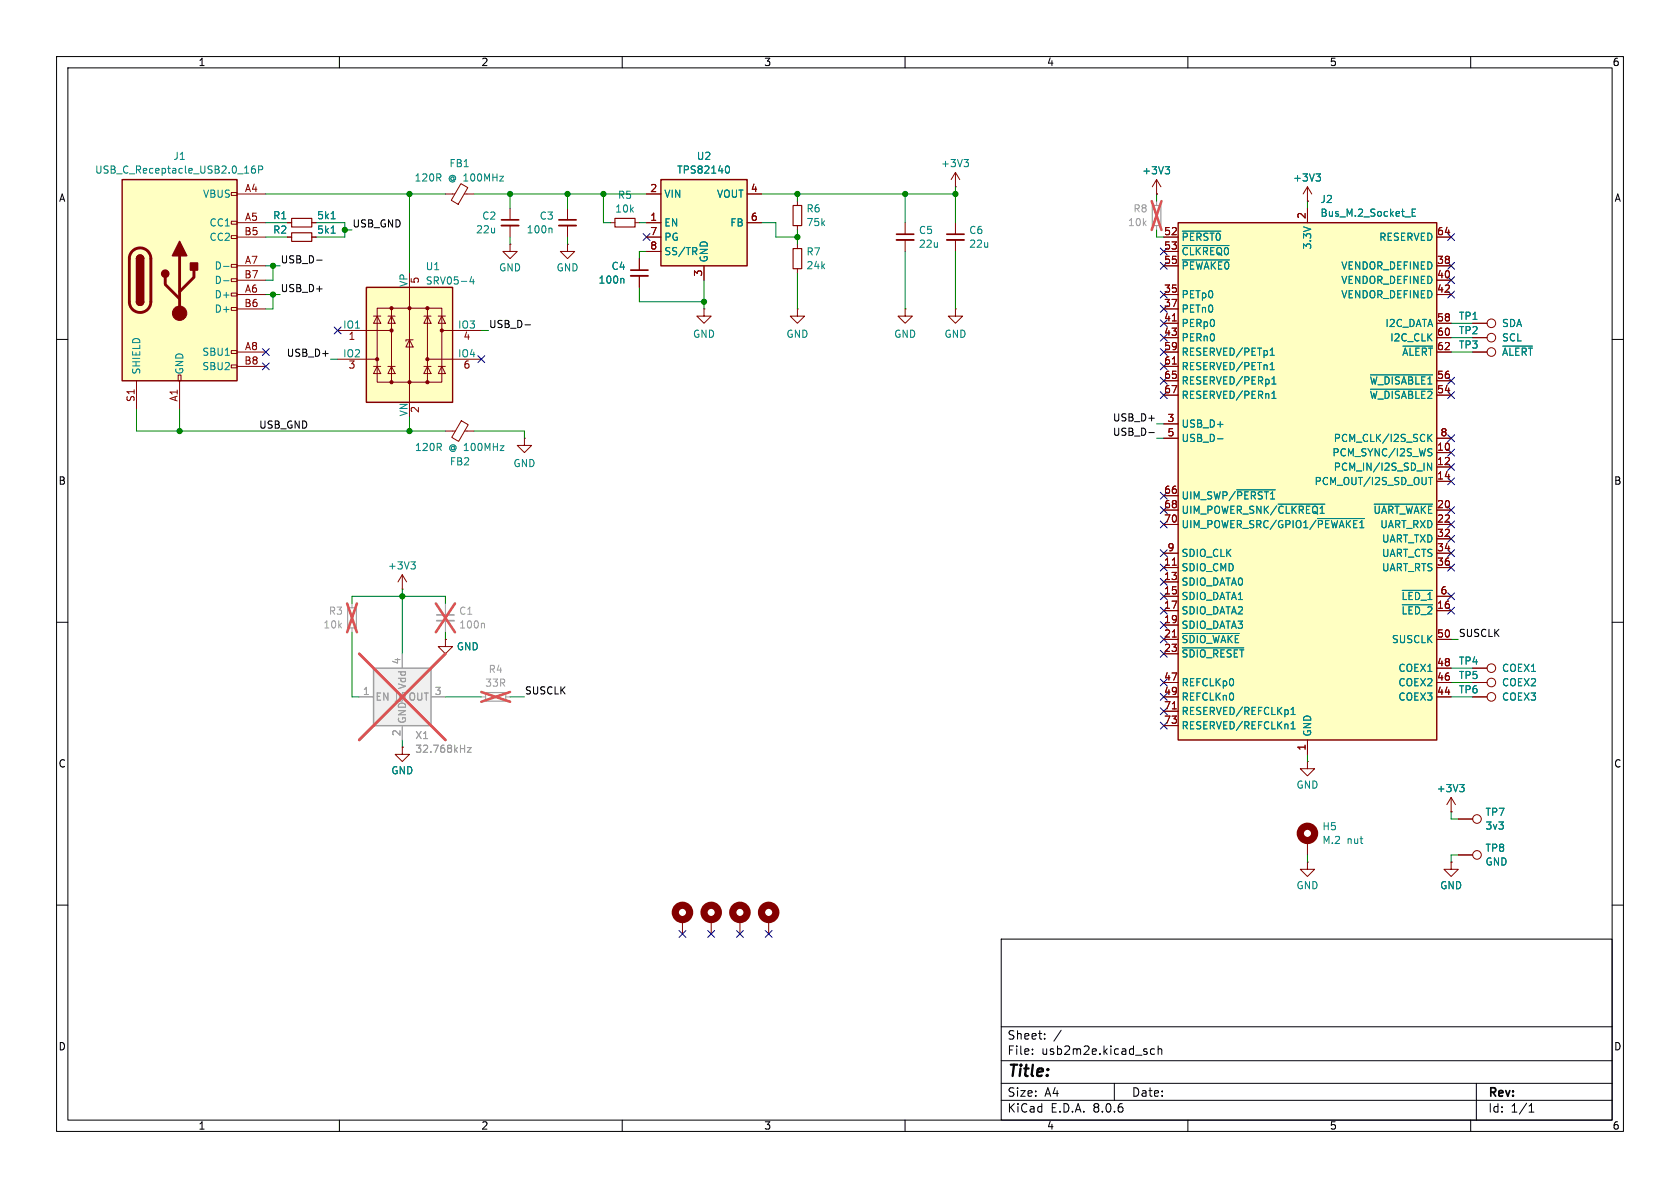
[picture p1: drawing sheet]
<svg xmlns="http://www.w3.org/2000/svg" width="297mm" height="210mm" viewBox="0 0 297 210" stroke-linecap="round" stroke-linejoin="round" font-family="sans-serif">
<g fill="none" stroke="#000" stroke-width=".18">
<path d="M10 10h277v190h-277zM12 12h273v186h-273zM60 10v2M110 10v2M160 10v2M210 10v2M260 10v2M10 60h2M285 60h2M10 110h2M285 110h2M10 160h2"/>
<path d="M285 160h2M177 166h108v32h-108zM60 198v2M110 198v2M160 198v2M177 194.5h108M177 191.5h108M177 187.5h108M177 181.5h108M182.5 186.3v.1M182.5 185.5v.1M184.7 183.6v.1"/>
<path d="M184.7 182.8v.1M187.6 182.1l-1.3 2M197 191.5v3M204.1 185.5l-.4-.1-.3 .3v.4l.1 .2h.6M204.7 185.5l.3-.1 .3 .1 .1 .9M204.7 184.9v1.5M210 198v2M260 198v2M261 191.5v6.5M270.3 196.6h.9M270.3 195.5l.4-.4v1.5"/>
</g>
<path d="M116.8 31.8h15.3v15.2h-15.3z" fill="#ffffc2"/>
<path d="M116.8 31.8h15.3v15.2h-15.3z" fill="none" stroke="#840000" stroke-width=".25"/>
<g fill="none" stroke="#840000" stroke-width=".18">
<path d="M100.3 36.8v2.1M100.3 39.9v2M107.9 39.4h.8M112.3 39.4h.7M114.3 39.4h2.5M114.3 34.3h2.5M132.1 39.4h2.5M132.1 34.3h2.5M168.9 33h.1M168.9 30.5l-.8 1.3M168.9 30.5v2.5M168.9 30.5l.8 1.3"/>
<path d="M90.2 43.2v1.3h1.2l-1.2 1.2-1.3-1.2h1.3M90.2 43.2h.1M100.3 43.2v1.3h1.3l-1.3 1.2-1.2-1.2h1.2M100.3 43.2h.1M114.3 41.9h2.5M114.3 44.5h2.5M124.5 54.6v1.3h1.2l-1.2 1.3-1.3-1.3h1.3M124.5 54.6h.1M124.5 47v2.5M160 54.6v1.3h1.3l-1.3 1.3-1.3-1.3h1.3M160 54.6h.1M260.3 57.2h2.6"/>
<path d="M92.7 77.5v1.2h1.3l-1.3 1.3-1.3-1.3h1.3M92.7 77.5h.1M71.1 104.1h.1M71.1 101.6l-.7 1.3M71.1 101.6v2.5M71.1 101.6l.8 1.3M78.7 113v1.3h1.3l-1.3 1.3-1.2-1.3h1.2M78.7 113h.1M256.5 152.4v1.3h1.3l-1.3 1.2-1.2-1.2h1.2M256.5 152.4h.1M256.5 143.5h.1M256.5 141l-.7 1.2"/>
<path d="M256.5 141v2.5M256.5 141l.8 1.2M257.8 144.8h2.5M257.8 151.1h2.5"/>
<circle cx="263.7" cy="57.1" r=".76"/>
<circle cx="261.1" cy="151.1" r=".76"/>
<circle cx="261.1" cy="144.8" r=".76"/>
</g>
<path d="M128.4 29.4l.1-.1a.68 .68 0 0 1 .5 .7 .68 .68 0 0 1-.5 .6l-.1-.1M170.4 28.2h.8l-.4 .5M171 28.7l.2 .2v.3l-.2 .3M97.4 40.3l.2 .2v.7M122.8 44.4l.4 .6M123.1 43.8l.1 .2-.1 .4M72.6 99.3h.8l-.4 .5M73.2 99.8l.2 .2v.3l-.2 .3M258.1 138.7h.7l-.4 .5M258.6 139.2l.2 .2v.3l-.2 .3" fill="none" stroke="#008484" stroke-width=".18"/>
<path d="M85.9 122.4h3.5v1.6h-3.5z" fill="none" stroke="#a1a1a1" stroke-width=".2"/>
<path d="M85.1 123.2h.8M89.4 123.2h.8" fill="none" stroke="#a1a1a1" stroke-width=".18"/>
<path d="M85.1 122.3l5.1 1.8M90.2 122.3l-5.1 1.8" fill="none" stroke="#e65255" stroke-width=".46"/>
<path d="M98.8 39.9h3.1" fill="none" stroke="#840000" stroke-width=".33"/>
<path d="M98.8 38.9h3.1" fill="none" stroke="#840000" stroke-width=".3"/>
<path d="M108.7 38.6h3.6v1.5h-3.6z" fill="none" stroke="#840000" stroke-width=".2"/>
<path d="M21.6 31.8h20.3v35.5h-20.3z" fill="#ffffc2"/>
<g fill="none" stroke="#840000" stroke-width=".18">
<path d="M40.9 39.1h1v.5h-1zM40.9 34h1v.5h-1zM41.9 34.3h5.1M41.9 39.4h5.1M40.9 54.4h1v.5h-1zM40.9 51.8h1v.5h-1zM40.9 49.3h1v.5h-1zM40.9 46.7h1v.5h-1zM40.9 41.7h1v.5h-1zM41.9 52.1h5.1M41.9 47h5.1M41.9 41.9h5.1"/>
<path d="M41.9 54.6h5.1M41.9 49.5h5.1M24.1 67.3v5.1M31.5 66.3h.5v1h-.5zM31.7 67.3v5.1M40.9 64.5h1v.5h-1zM40.9 62h1v.5h-1zM41.9 62.2h5.1M41.9 64.8h5.1M78.7 76.2h1.8M81.6 74.4l1.2 .7-1.7 2.9-1.2-.7zM82.2 76.2h1.6"/>
</g>
<path d="M21.6 31.8h20.3v35.5h-20.3zM24.1 53.3a.64 .64 0 0 0 .7 .7 .64 .64 0 0 0 .6-.7M24.1 45.7a.64 .64 0 0 1 .7-.6 .64 .64 0 0 1 .6 .6" fill="none" stroke="#840000" stroke-width=".25"/>
<path d="M23.4 44.4a1.9 1.9 0 0 1 2.1-.4 1.9 1.9 0 0 1 1.2 1.7v7.6a1.91 1.91 0 0 1-1.9 1.9 1.91 1.91 0 0 1-1.9-1.9v-7.7l.1-.7zM29.2 49v1.3l2.5 2.5M31.7 45.2v10.2M34.3 47.8v1.2l-2.6 2.6" fill="none" stroke="#840000" stroke-width=".51"/>
<g fill="#840000" stroke="#840000" stroke-width=".25">
<path d="M24.1 53.3h1.3a.64 .64 0 0 1-.6 .7 .64 .64 0 0 1-.7-.7z"/>
<path d="M24.1 45.7h1.3v7.6h-1.3z"/>
<path d="M24.3 45.3a.64 .64 0 0 1 .7-.2 .64 .64 0 0 1 .4 .6h-1.3z"/>
<path d="M31.7 42.7l1.3 2.5h-2.5z"/>
<path d="M33.7 46.5h1.2v1.3h-1.2z"/>
<circle cx="29.2" cy="48.4" r=".63"/>
</g>
<circle cx="31.7" cy="55.4" r="1.27" fill="#840000" stroke="#840000" stroke-width=".18"/>
<path d="M45.1 29.3l-.4 .1a.86 .86 0 0 0 0 1.2l.4-.1 .1-.4-.3-.3h-.2l-.3 .3M45.7 30l.6-.1 .1-.1v-.3l-.7-.2v1.3M39.5 47.1h1M39.5 49.6h1" fill="none" stroke="#008484" stroke-width=".18"/>
<path d="M64.8 50.8h15.2v20.3h-15.2z" fill="#ffffc2"/>
<g fill="none" stroke="#840000" stroke-width=".18">
<path d="M59.7 58.4h9.5M66 55.9h1.3M66.7 54.5h11.4v13.1h-11.4zM66.7 55.9l.6 1.3h-1.3zM68.6 55.9h1.2M69.2 55.9l.6 1.3h-1.2zM69.2 54.5v13.1M72.4 50.8v20.3M74.9 55.9h1.3M75.6 55.9l.6 1.3h-1.3zM75.6 54.5v13.1M77.5 55.9h1.2"/>
<path d="M78.1 55.9l.6 1.3h-1.2zM78.1 58.4h7M59.7 63.5h7M66 64.8h1.3M66.7 64.8l.6 1.2h-1.3zM68.6 64.8h1.2M69.2 64.8l.6 1.2h-1.2zM72.4 60.1l.6 1.2h-1.2zM73 60.1h-1.2v.2M74.9 64.8h1.3M75.6 64.8l.6 1.2h-1.3zM75.6 63.5h9.5"/>
<path d="M77.5 64.8h1.2M78.1 64.8l.6 1.2h-1.2zM71.1 132.1v1.3h1.3l-1.3 1.2-1.3-1.2h1.3M71.1 132.1h.1"/>
</g>
<path d="M64.8 50.8h15.2v20.3h-15.2z" fill="none" stroke="#840000" stroke-width=".25"/>
<g fill="#840000" stroke="#840000" stroke-width=".18">
<circle cx="66.7" cy="63.5" r=".28"/>
<circle cx="69.2" cy="67.6" r=".28"/>
<circle cx="69.2" cy="58.4" r=".28"/>
<circle cx="69.2" cy="54.5" r=".28"/>
<circle cx="72.4" cy="67.6" r=".28"/>
<circle cx="72.4" cy="54.5" r=".28"/>
<circle cx="75.6" cy="67.6" r=".28"/>
<circle cx="75.6" cy="63.5" r=".28"/>
<circle cx="75.6" cy="54.5" r=".28"/>
<circle cx="78.1" cy="58.4" r=".28"/>
</g>
<path d="M83.4 48.9l-.3 .9h.8M83.7 49.4v.8" fill="none" stroke="#008484" stroke-width=".18"/>
<path d="M66 118.1h10.2v10.2h-10.2z" fill="#f0f0f0"/>
<path d="M66 118.1h10.2v10.2h-10.2z" fill="none" stroke="#a1a1a1" stroke-width=".25"/>
<g fill="none" stroke="#a1a1a1" stroke-width=".18">
<path d="M204.5 35.6v.7M204.5 39.9v.7M62.2 106.7v.7M62.2 111v.8M71.1 115.6v2.5M78.7 106.7v2M78.7 109.7v2.1M85.5 110.2l.2 .2v.6M63.5 123.2h2.5M69.8 124h.3v-1.6h.5v1.6h.5v-1.6h.5v1.6h.3M71.1 128.3v2.5M76.2 123.2h2.5"/>
<path d="M82.6 132.1h.7l-.7 .9h.7"/>
</g>
<path d="M203.6 35.6l1.7 5M205.3 35.6l-1.7 5M61.4 106.7l1.7 5.1M63.1 106.7l-1.7 5.1M63.5 115.6l15.2 15.2M77.1 106.7l3.3 5.1M78.7 115.6l-15.2 15.2M80.4 106.7l-3.3 5.1" fill="none" stroke="#e65255" stroke-width=".46"/>
<path d="M51.6 38.6h3.5v1.5h-3.5zM51.6 41.1h3.5v1.6h-3.5z" fill="none" stroke="#840000" stroke-width=".2"/>
<g fill="none" stroke="#840000" stroke-width=".18">
<path d="M50.8 39.4h.8M55.1 39.4h.8M78.7 34.3h1.7M81.5 32.5l1.2 .7-1.7 2.9-1.2-.7zM82.1 34.3h1.7M90.2 36.8v2.1M90.2 39.9v2M160 39.4v2M168.9 39.4v2M204.5 34.3h.1M204.5 31.8l-.8 1.2M204.5 31.8v2.5"/>
<path d="M204.5 31.8l.7 1.2M231.1 35.6h.1M231.1 33l-.7 1.3M231.1 33v2.6M231.1 33l.8 1.3M50.8 41.9h.8M55.1 41.9h.8M113 45.7v2.1M113 48.8v2M160 42.4v2.1M168.9 42.4v2.1M260.3 59.7h2.6"/>
<path d="M260.3 62.2h2.6M260.3 118.1h2.6M260.3 120.7h2.6M260.3 123.2h2.6"/>
<circle cx="263.7" cy="59.7" r=".76"/>
<circle cx="263.7" cy="62.2" r=".76"/>
<circle cx="263.7" cy="118.1" r=".76"/>
<circle cx="263.7" cy="120.6" r=".76"/>
<circle cx="263.7" cy="123.2" r=".76"/>
</g>
<path d="M58.5 38.7h.8M206 29.5h.8l-.5 .5M206.5 30l.3 .2v.3l-.3 .2M232.7 30.7h.7l-.4 .5M233.2 31.2l.2 .3v.3l-.2 .2M58.5 41.2h.8M110.1 49.2l.2 .2v.7M265.7 61.2h5.2" fill="none" stroke="#008484" stroke-width=".18"/>
<path d="M88.6 39.9h3.1M111.5 48.8h3.1M158.5 42.4h3M167.4 42.4h3" fill="none" stroke="#840000" stroke-width=".33"/>
<path d="M88.6 38.9h3.1M111.5 47.8h3.1M158.5 41.4h3M167.4 41.4h3" fill="none" stroke="#840000" stroke-width=".3"/>
<path d="M203.7 36.3h1.5v3.6h-1.5zM61.5 107.4h1.5v3.6h-1.5z" fill="none" stroke="#a1a1a1" stroke-width=".2"/>
<path d="M77.2 109.7h3.1" fill="none" stroke="#a1a1a1" stroke-width=".33"/>
<path d="M77.2 108.7h3.1" fill="none" stroke="#a1a1a1" stroke-width=".3"/>
<path d="M208.3 39.4h45.7v91.4h-45.7z" fill="#ffffc2"/>
<path d="M208.3 39.4h45.7v91.4h-45.7z" fill="none" stroke="#840000" stroke-width=".25"/>
<g fill="none" stroke="#840000" stroke-width=".18">
<path d="M50.8 39.4h.8M55.1 39.4h.8M114.3 39.4h2.5M114.3 34.3h2.5M132.1 39.4h2.5M132.1 34.3h2.5M141 35.6v.7M141 39.9v.7M204.5 34.3h.1M231.1 35.6h.1M231.1 36.8v2.6M50.8 41.9h.8"/>
<path d="M55.1 41.9h.8M113 45.7v2.1M113 48.8v2M114.3 41.9h2.5M114.3 44.5h2.5M124.5 47v2.5M141 54.6v1.3h1.2l-1.2 1.3-1.3-1.3h1.3M141 54.6h.1M141 43.2v.7M141 47.5v.8M168.9 54.6v1.3h1.3l-1.3 1.3-1.3-1.3h1.3M168.9 54.6h.1"/>
<path d="M205.7 52.1h2.6M205.7 54.6h2.6M205.7 47h2.6M205.7 57.2h2.6M205.7 59.7h2.6M205.7 41.9h2.6M205.7 44.5h2.6M207.3 56.7h.7M254 52.1h2.5M254 47h2.5M254 49.5h2.5M254 57.2h2.5"/>
<path d="M254 59.7h2.5M254 41.9h2.5M260.3 57.2h2.6M260.3 59.7h2.6M205.7 74.9h2.6M205.7 77.5h2.6M205.7 69.9h2.6M205.7 67.3h2.6M205.7 62.2h2.6M205.7 64.8h2.6M207.3 64.4h.7M254 77.5h2.5"/>
<path d="M254 69.9h2.5M254 67.3h2.5M254 62.2h2.5M260.3 62.2h2.6M205.7 90.2h2.6M205.7 92.7h2.6M205.7 97.8h2.6M205.7 87.6h2.6M207.3 99.9h.7M254 80h2.5M254 82.6h2.5M254 85.1h2.5"/>
<path d="M254 90.2h2.5M254 92.7h2.5M254 95.3h2.5M254 97.8h2.5M78.7 113h.1M205.7 100.3h2.6M205.7 102.9h2.6M205.7 105.4h2.6M205.7 108h2.6M205.7 110.5h2.6M205.7 113h2.6M205.7 115.6h2.6"/>
<path d="M207.3 112.6h.7M254 100.3h2.5M254 105.4h2.5M254 108h2.5M254 113h2.5M254 118.1h2.5M260.3 118.1h2.6M71.1 132.1h.1M205.7 123.2h2.6M205.7 120.7h2.6M205.7 125.7h2.6M205.7 128.3h2.6"/>
<path d="M207.3 125.3h.7M231.1 134.6v1.3h1.3l-1.3 1.3-1.2-1.3h1.2M231.1 134.6h.1M231.1 130.8v2.6M254 123.2h2.5M254 120.7h2.5M260.3 123.2h2.6M260.3 120.7h2.6M231.1 152.4v1.3h1.3l-1.3 1.2-1.2-1.2h1.2M231.1 152.4h.1M231.1 148.6v2.5M256.5 143.5h.1"/>
<path d="M256.5 152.4h.1M257.8 151.1h2.5M257.8 144.8h2.5M120.6 162.6v2.5M125.7 162.6v2.5M130.8 162.6v2.5M135.9 162.6v2.5"/>
</g>
<g fill="none" stroke="#008484" stroke-width=".18">
<path d="M58.5 38.7h.8M128.4 29.4l.1-.1a.68 .68 0 0 1 .5 .7 .68 .68 0 0 1-.5 .6l-.1-.1M206 29.5h.8l-.5 .5M206.5 30l.3 .2v.3l-.3 .2M232.7 30.7h.7l-.4 .5M233.2 31.2l.2 .3v.3l-.2 .2M248.4 38.4h1M249.7 37.6h.4M250.3 37h-.6v1.2h.6M58.5 41.2h.8M110.1 49.2l.2 .2v.7M122.8 44.4l.4 .6"/>
<path d="M123.1 43.8l.1 .2-.1 .4M209 40.9h6.8M209 43.4h8.3M209 45.9h8.3M215.2 77.6h1M224.6 62.8h.7M224.6 65.3h.7M224.7 61.8l.2-.3v1.3M224.7 64.4l.2-.3v1.2M224.9 67.9h.7M224.9 67l.3-.4v1.3M224.9 69.5l.3-.3v1.2"/>
<path d="M224.9 70.4h.7M242.3 68.8h11M242.3 66.3h11M248 61.2h5.3M252.4 76.8v1.2M252.6 77.3l.5 .7M252.7 79.9l.3 .1 .1 .3-.2 .3h-.3M252.7 79.3l.4 .1M253.1 76.8l-.7 .7M265.7 61.2h5.2M218.6 86.6h6.9M225.9 89.1h8.3"/>
<path d="M232.9 91.7h8.3M242.9 89.1h10.4M252.5 84.4h.8M252.9 84.4v1.3M253.1 81.9v1.2l-.7-1.2v1.2M209 112h10.1M209 114.5h10.9M247.9 106.9h5.4M247.9 104.4h5.4M228.2 126.3h.8M228.2 125.4l.4-.4v1.3M228.2 127.9l.4-.3v1.2"/>
<path d="M228.2 128.8h.8M258.1 138.7h.7l-.4 .5M258.6 139.2l.2 .2v.3l-.2 .3"/>
</g>
<g fill="none" stroke="#840000" stroke-width="1.3">
<circle cx="231.1" cy="147.3" r="1.27"/>
<circle cx="120.6" cy="161.3" r="1.27"/>
<circle cx="125.7" cy="161.3" r="1.27"/>
<circle cx="130.8" cy="161.3" r="1.27"/>
<circle cx="135.9" cy="161.3" r="1.27"/>
</g>
<path d="M140.2 36.3h1.5v3.6h-1.5zM140.2 43.9h1.5v3.6h-1.5z" fill="none" stroke="#840000" stroke-width=".2"/>
<path d="M56 46h.9M92.8 57.4h1M203.1 76.5h1" fill="none" stroke="#000" stroke-width=".18"/>
<g fill="none" stroke="#008400" stroke-width=".18">
<path d="M47 34.3h31.7M47 39.4h3.8M55.9 39.4h5.1v2.5h-5.1M72.4 34.3v14M83.8 34.3h30.5M90.2 34.3v2.5M100.3 34.3v2.5M106.7 34.3v5.1h1.2M113 39.4h1.3M134.6 34.3h34.3M134.6 39.4h2.6v2.5h3.8M141 34.3v1.3"/>
<path d="M160 34.3v5.1M168.9 33v6.4M204.5 34.3v1.3M231.1 35.6v1.2M47 41.9h3.8M47 47h2.5M47 52.1h2.5M48.3 52.1v2.5h-1.3M48.3 47v2.5h-1.3M61 40.6h1.2M85.1 58.4h1.3M90.2 41.9v1.3"/>
<path d="M100.3 41.9v1.3M113 50.8v2.5h11.5M114.3 44.5h-1.3v1.2M124.5 49.5v5.1M141 40.6v2.6M141 48.3v6.3M160 44.5v10.1M168.9 44.5v10.1M204.5 40.6v1.3h1.2M256.5 59.7h3.8M256.5 57.2h3.8M24.1 72.4v3.8h54.6"/>
<path d="M31.7 72.4v3.8M58.4 63.5h1.3M72.4 73.7v2.5M83.8 76.2h8.9v1.3M204.5 74.9h1.2M204.5 77.5h1.2M256.5 62.2h3.8M62.2 111.8v11.4h1.3M62.2 106.7v-1.3h16.5v1.3M71.1 104.1v11.5M78.7 111.8v1.2M256.5 113h1.3"/>
<path d="M256.5 118.1h3.8M71.1 130.8v1.3M78.7 123.2h6.4M90.2 123.2h2.5M231.1 133.4v1.2M256.5 123.2h3.8M256.5 120.7h3.8M231.1 151.1v1.3M256.5 143.5v1.3h1.3M257.8 151.1h-1.3v1.3"/>
</g>
<g fill="none" stroke="#000084" stroke-width=".18">
<path d="M59.1 57.8l1.2 1.2M60.3 57.8l-1.2 1.2M113.7 41.3l1.2 1.2M114.9 41.3l-1.2 1.2M205.1 59.1l1.2 1.2M205.1 56.5l1.2 1.3M205.1 51.5l1.2 1.2M205.1 54l1.2 1.2M205.1 46.4l1.2 1.2M205.1 43.8l1.2 1.3M206.3 59.1l-1.2 1.2M206.3 56.5l-1.2 1.3"/>
<path d="M206.3 51.5l-1.2 1.2M206.3 54l-1.2 1.2M206.3 46.4l-1.2 1.2M206.3 43.8l-1.2 1.3M255.9 41.3l1.2 1.2M255.9 46.4l1.2 1.2M255.9 48.9l1.2 1.2M255.9 51.5l1.2 1.2M257.1 41.3l-1.2 1.2M257.1 46.4l-1.2 1.2M257.1 48.9l-1.2 1.2M257.1 51.5l-1.2 1.2"/>
<path d="M46.4 61.6l1.2 1.2M46.4 64.2l1.2 1.2M47.6 61.6l-1.2 1.2M47.6 64.2l-1.2 1.2M84.5 62.9l1.2 1.2M85.7 62.9l-1.2 1.2M205.1 61.6l1.2 1.2M205.1 69.2l1.2 1.3M205.1 64.2l1.2 1.2M205.1 66.7l1.2 1.2M206.3 61.6l-1.2 1.2M206.3 69.2l-1.2 1.3"/>
<path d="M206.3 64.2l-1.2 1.2M206.3 66.7l-1.2 1.2M255.9 79.4l1.2 1.2M255.9 69.2l1.2 1.3M255.9 66.7l1.2 1.2M255.9 76.9l1.2 1.2M257.1 79.4l-1.2 1.2M257.1 69.2l-1.2 1.3M257.1 66.7l-1.2 1.2M257.1 76.9l-1.2 1.2M205.1 92.1l1.2 1.2M205.1 87l1.2 1.2"/>
<path d="M205.1 89.6l1.2 1.2M205.1 97.2l1.2 1.2M205.1 99.7l1.2 1.2M206.3 92.1l-1.2 1.2M206.3 97.2l-1.2 1.2M206.3 99.7l-1.2 1.2M206.3 87l-1.2 1.2M206.3 89.6l-1.2 1.2M255.9 97.2l1.2 1.2M255.9 81.9l1.2 1.3M255.9 94.6l1.2 1.3M255.9 84.5l1.2 1.2"/>
<path d="M255.9 99.7l1.2 1.2M255.9 89.6l1.2 1.2M255.9 92.1l1.2 1.2M257.1 97.2l-1.2 1.2M257.1 81.9l-1.2 1.3M257.1 94.6l-1.2 1.3M257.1 84.5l-1.2 1.2M257.1 99.7l-1.2 1.2M257.1 89.6l-1.2 1.2M257.1 92.1l-1.2 1.2M205.1 107.3l1.2 1.3M205.1 102.3l1.2 1.2"/>
<path d="M205.1 109.9l1.2 1.2M205.1 112.4l1.2 1.2M205.1 115l1.2 1.2M205.1 104.8l1.2 1.2M206.3 102.3l-1.2 1.2M206.3 107.3l-1.2 1.3M206.3 109.9l-1.2 1.2M206.3 112.4l-1.2 1.2M206.3 115l-1.2 1.2M206.3 104.8l-1.2 1.2M255.9 104.8l1.2 1.2M255.9 107.3l1.2 1.3"/>
<path d="M257.1 104.8l-1.2 1.2M257.1 107.3l-1.2 1.3M205.1 125.1l1.2 1.2M205.1 120l1.2 1.3M205.1 127.7l1.2 1.2M205.1 122.6l1.2 1.2M206.3 127.7l-1.2 1.2M206.3 125.1l-1.2 1.2M206.3 120l-1.2 1.3M206.3 122.6l-1.2 1.2M120 164.5l1.3 1.2M121.3 164.5l-1.3 1.2"/>
<path d="M125.1 164.5l1.2 1.2M126.3 164.5l-1.2 1.2M130.2 164.5l1.2 1.2M131.4 164.5l-1.2 1.2M135.3 164.5l1.2 1.2M136.5 164.5l-1.2 1.2"/>
</g>
<path d="M71.1 115.6v2.5M63.5 123.2h2.5M71.1 128.3v2.5M76.2 123.2h2.5M82.6 132.1h.7l-.7 .9h.7" fill="none" stroke="#a1a1a1" stroke-width=".18"/>
<path d="M63.5 115.6l15.2 15.2M78.7 115.6l-15.2 15.2" fill="none" stroke="#e65255" stroke-width=".46"/>
<g fill="#008400" stroke="#008400" stroke-width=".18">
<circle cx="160" cy="34.3" r=".46"/>
<circle cx="141" cy="41.9" r=".46"/>
<circle cx="168.9" cy="34.3" r=".46"/>
<circle cx="31.7" cy="76.2" r=".46"/>
<circle cx="48.3" cy="47" r=".46"/>
<circle cx="61" cy="40.6" r=".46"/>
<circle cx="48.3" cy="52.1" r=".46"/>
<circle cx="71.1" cy="105.4" r=".46"/>
<circle cx="72.4" cy="76.2" r=".46"/>
<circle cx="72.4" cy="34.3" r=".46"/>
<circle cx="90.2" cy="34.3" r=".46"/>
<circle cx="106.7" cy="34.3" r=".46"/>
<circle cx="100.3" cy="34.3" r=".46"/>
<circle cx="124.5" cy="53.3" r=".46"/>
<circle cx="141" cy="34.3" r=".46"/>
</g>
<text font-size="2.8" x="178" y="190.9">Title:</text>
<g font-size="2.1">
<text x="178" y="184">Sheet:</text>
<text x="178" y="186.7">File:</text>
<text x="184.1" y="186.7">usb2m2e.kicad_sch</text>
<text x="178" y="196.9">KiCad</text>
<text x="178" y="194.1">Size:</text>
<text x="184.7" y="194.1">A4</text>
<text x="185.7" y="196.9">E.D.A.</text>
<text x="193.3" y="196.9">8.0.6</text>
<text x="200" y="194.1">Date:</text>
<text x="263" y="194.3">Rev:</text>
<text x="263" y="196.9">Id:</text>
<text x="267.1" y="196.9">1/1</text>
</g>
<g font-size="1.8">
<text x="35" y="11.9">1</text>
<text x="85" y="11.9">2</text>
<text x="135" y="11.9">3</text>
<text x="185" y="11.9">4</text>
<text x="235" y="11.9">5</text>
<text x="285" y="11.9">6</text>
<text x="10.3" y="35.9">A</text>
<text x="285.3" y="35.9">A</text>
<text x="62.2" y="40.3">USB_GND</text>
<text x="49.5" y="46.6">USB_D-</text>
<text x="49.5" y="51.7">USB_D+</text>
<text x="86.4" y="58.1">USB_D-</text>
<text x="50.6" y="63.2">USB_D+</text>
<text x="45.7" y="75.9">USB_GND</text>
<text x="196.6" y="77.1">USB_D-</text>
<text x="196.6" y="74.6">USB_D+</text>
<text x="10.3" y="85.9">B</text>
<text x="285.3" y="85.9">B</text>
<text x="257.8" y="112.7">SUSCLK</text>
<text x="92.7" y="122.8">SUSCLK</text>
<text x="10.3" y="135.9">C</text>
<text x="285.3" y="135.9">C</text>
<text x="10.3" y="185.9">D</text>
<text x="285.3" y="185.9">D</text>
<text x="35" y="199.9">1</text>
<text x="85" y="199.9">2</text>
<text x="135" y="199.9">3</text>
<text x="185" y="199.9">4</text>
<text x="235" y="199.9">5</text>
<text x="285" y="199.9">6</text>
</g>
<g font-size="1.8" fill="#008484">
<text x="30.6" y="28.5">J1</text>
<text x="79.4" y="29.8">FB1</text>
<text x="123.1" y="28.5">U2</text>
<text x="166.3" y="29.8">+3V3</text>
<text x="16.7" y="30.9">USB_C_Receptacle_USB2.0_16P</text>
<text x="35.8" y="35.2">VBUS</text>
<text x="73.2" y="32.3">120R</text>
<text x="79.3" y="32.3">@ 100MHz</text>
<text x="109.1" y="35.4">R5</text>
<text x="117.3" y="35.2">VIN</text>
<text x="119.6" y="30.9">TPS82140</text>
<text x="126.7" y="35.2">VOUT</text>
<text x="201.8" y="31">+3V3</text>
<text x="228.5" y="32.3">+3V3</text>
<text x="36.9" y="40.2">CC1</text>
<text x="48.2" y="41.5">R2</text>
<text x="48.2" y="39">R1</text>
<text x="56" y="41.5">5k1</text>
<text x="56" y="39">5k1</text>
<text x="84.1" y="41.5">22u</text>
<text x="85.2" y="39">C2</text>
<text x="93" y="41.5">100n</text>
<text x="95.3" y="39">C3</text>
<text x="108.7" y="37.8">10k</text>
<text x="117.3" y="40.2">EN</text>
<text x="129" y="40.2">FB</text>
<text x="142.5" y="37.8">R6</text>
<text x="142.5" y="40.2">75k</text>
<text x="162.4" y="41.6">C5</text>
<text x="171.2" y="41.6">C6</text>
<text x="233.3" y="36.1">J2</text>
<text x="233.3" y="38.5">Bus_M.2_Socket_E</text>
<text x="36.9" y="42.8">CC2</text>
<text x="37.8" y="47.9">D-</text>
<text x="75.2" y="48">U1</text>
<text x="108" y="47.9">C4</text>
<text x="117.3" y="42.8">PG</text>
<text x="117.3" y="45.3">SS/TR</text>
<text x="125.3" y="46.5" transform="rotate(-90 125.3 46.5)">GND</text>
<text x="142.5" y="45.4">R7</text>
<text x="142.5" y="47.8">24k</text>
<text x="162.4" y="44">22u</text>
<text x="171.2" y="44">22u</text>
<text x="208.8" y="42.8">~{PERST0}</text>
<text x="208.8" y="45.3">~{CLKREQ0}</text>
<text x="208.8" y="47.9">~{PEWAKE0}</text>
<text x="232" y="44.2" transform="rotate(-90 232 44.2)">3.3V</text>
<text x="237" y="47.9">VENDOR_DEFINED</text>
<text x="243.7" y="42.8">RESERVED</text>
<text x="37.8" y="52.9">D+</text>
<text x="37.8" y="50.4">D-</text>
<text x="72.1" y="50.8" transform="rotate(-90 72.1 50.8)">VP</text>
<text x="75.2" y="50.5">SRV05-4</text>
<text x="88.1" y="48.2">GND</text>
<text x="98.3" y="48.2">GND</text>
<text x="105.7" y="50.3">100n</text>
<text x="208.8" y="52.9">PETp0</text>
<text x="237" y="50.4">VENDOR_DEFINED</text>
<text x="237" y="52.9">VENDOR_DEFINED</text>
<text x="37.8" y="55.5">D+</text>
<text x="60.6" y="58.2">IO1</text>
<text x="80.9" y="58.2">IO3</text>
<text x="122.4" y="59.9">GND</text>
<text x="138.9" y="59.9">GND</text>
<text x="158" y="59.9">GND</text>
<text x="166.9" y="59.9">GND</text>
<text x="208.8" y="55.5">PETn0</text>
<text x="208.8" y="58">PERp0</text>
<text x="244.8" y="58">I2C_DATA</text>
<text x="257.8" y="56.7">TP1</text>
<text x="257.8" y="59.3">TP2</text>
<text x="265.4" y="58">SDA</text>
<text x="35.7" y="63.1">SBU1</text>
<text x="35.7" y="65.6">SBU2</text>
<text x="60.6" y="63.2">IO2</text>
<text x="80.9" y="63.2">IO4</text>
<text x="208.8" y="60.6">PERn0</text>
<text x="208.8" y="63.1">RESERVED/PETp1</text>
<text x="208.8" y="65.6">RESERVED/PETn1</text>
<text x="245.7" y="60.6">I2C_CLK</text>
<text x="247.8" y="63.1">~{ALERT}</text>
<text x="257.8" y="61.8">TP3</text>
<text x="265.4" y="63.1">~{ALERT}</text>
<text x="265.4" y="60.6">SCL</text>
<text x="25" y="66.3" transform="rotate(-90 25 66.3)">SHIELD</text>
<text x="32.6" y="66.3" transform="rotate(-90 32.6 66.3)">GND</text>
<text x="208.8" y="68.2">RESERVED/PERp1</text>
<text x="208.8" y="70.7">RESERVED/PERn1</text>
<text x="242" y="70.7">~{W_DISABLE2}</text>
<text x="242" y="68.2">~{W_DISABLE1}</text>
<text x="72.1" y="73.7" transform="rotate(-90 72.1 73.7)">VN</text>
<text x="208.8" y="75.8">USB_D+</text>
<text x="73.3" y="79.9">120R</text>
<text x="79.3" y="79.9">@ 100MHz</text>
<text x="79.4" y="82.5">FB2</text>
<text x="90.7" y="82.8">GND</text>
<text x="208.8" y="78.3">USB_D-</text>
<text x="235.4" y="80.9">PCM_SYNC/I2S_WS</text>
<text x="235.7" y="83.4">PCM_IN/I2S_SD_IN</text>
<text x="235.7" y="78.3">PCM_CLK/I2S_SCK</text>
<text x="208.8" y="88.5">UIM_SWP/~{PERST1}</text>
<text x="232.3" y="86">PCM_OUT/I2S_SD_OUT</text>
<text x="208.8" y="91">UIM_POWER_SNK/~{CLKREQ1}</text>
<text x="208.8" y="93.6">UIM_POWER_SRC/GPIO1/~{PEWAKE1}</text>
<text x="242.7" y="91">~{UART_WAKE}</text>
<text x="243.9" y="93.6">UART_RXD</text>
<text x="68.5" y="100.9">+3V3</text>
<text x="208.8" y="101.2">SDIO_CMD</text>
<text x="208.8" y="98.7">SDIO_CLK</text>
<text x="244.2" y="96.1">UART_TXD</text>
<text x="244.2" y="98.7">UART_CTS</text>
<text x="244.2" y="101.2">UART_RTS</text>
<text x="208.8" y="103.7">SDIO_DATA0</text>
<text x="208.8" y="106.3">SDIO_DATA1</text>
<text x="247.7" y="106.3">~{LED_1}</text>
<text x="208.8" y="108.8">SDIO_DATA2</text>
<text x="208.8" y="111.4">SDIO_DATA3</text>
<text x="208.8" y="113.9">~{SDIO_WAKE}</text>
<text x="246" y="113.9">SUSCLK</text>
<text x="247.7" y="108.8">~{LED_2}</text>
<text x="80.7" y="115.2">GND</text>
<text x="208.8" y="116.4">~{SDIO_RESET}</text>
<text x="247.1" y="119">COEX1</text>
<text x="257.8" y="117.7">TP4</text>
<text x="265.4" y="119">COEX1</text>
<text x="208.8" y="121.5">REFCLKp0</text>
<text x="208.8" y="124.1">REFCLKn0</text>
<text x="247.1" y="124.1">COEX3</text>
<text x="247.1" y="121.5">COEX2</text>
<text x="257.8" y="120.2">TP5</text>
<text x="257.8" y="122.8">TP6</text>
<text x="265.4" y="121.5">COEX2</text>
<text x="265.4" y="124.1">COEX3</text>
<text x="208.8" y="126.6">RESERVED/REFCLKp1</text>
<text x="208.8" y="129.1">RESERVED/REFCLKn1</text>
<text x="232" y="130.3" transform="rotate(-90 232 130.3)">GND</text>
<text x="69.1" y="137.1">GND</text>
<text x="229.1" y="139.6">GND</text>
<text x="253.9" y="140.2">+3V3</text>
<text x="233.7" y="147">H5</text>
<text x="233.7" y="149.4">M.2</text>
<text x="238.1" y="149.4">nut</text>
<text x="262.5" y="144.4">TP7</text>
<text x="262.5" y="146.9">3v3</text>
<text x="262.5" y="150.8">TP8</text>
<text x="262.5" y="153.2">GND</text>
<text x="229.1" y="157.4">GND</text>
<text x="254.5" y="157.4">GND</text>
</g>
<g font-size="1.8" fill="#840000">
<text x="43.2" y="34">A4</text>
<text x="114.9" y="34">2</text>
<text x="132.6" y="34">4</text>
<text x="43.1" y="41.7">B5</text>
<text x="43.2" y="39.1">A5</text>
<text x="114.9" y="39.1">1</text>
<text x="114.9" y="41.7">7</text>
<text x="132.6" y="39.1">6</text>
<text x="205.7" y="41.7">52</text>
<text x="230.9" y="38.8" transform="rotate(-90 230.9 38.8)">2</text>
<text x="254" y="41.7">64</text>
<text x="43.2" y="46.7">A7</text>
<text x="114.9" y="44.2">8</text>
<text x="205.7" y="44.2">53</text>
<text x="205.7" y="46.7">55</text>
<text x="254" y="46.7">38</text>
<text x="43.1" y="49.3">B7</text>
<text x="43.2" y="51.8">A6</text>
<text x="74.4" y="50.2" transform="rotate(-90 74.4 50.2)">5</text>
<text x="124.2" y="49" transform="rotate(-90 124.2 49)">3</text>
<text x="205.7" y="51.8">35</text>
<text x="254" y="49.3">40</text>
<text x="254" y="51.8">42</text>
<text x="43.1" y="54.4">B6</text>
<text x="205.7" y="54.4">37</text>
<text x="205.7" y="56.9">41</text>
<text x="205.7" y="59.4">43</text>
<text x="254" y="56.9">58</text>
<text x="254" y="59.4">60</text>
<text x="43.1" y="64.5">B8</text>
<text x="43.2" y="62">A8</text>
<text x="61.5" y="60.4">1</text>
<text x="61.5" y="65.5">3</text>
<text x="81.8" y="60.4">4</text>
<text x="81.8" y="65.5">6</text>
<text x="205.7" y="62">59</text>
<text x="205.7" y="64.5">61</text>
<text x="254" y="62">62</text>
<text x="23.9" y="71.2" transform="rotate(-90 23.9 71.2)">S1</text>
<text x="31.5" y="71.1" transform="rotate(-90 31.5 71.1)">A1</text>
<text x="205.7" y="67.1">65</text>
<text x="205.7" y="69.6">67</text>
<text x="254" y="69.6">54</text>
<text x="254" y="67.1">56</text>
<text x="74.4" y="73.1" transform="rotate(-90 74.4 73.1)">2</text>
<text x="206.3" y="74.7">3</text>
<text x="206.3" y="77.2">5</text>
<text x="254.6" y="77.2">8</text>
<text x="254" y="79.8">10</text>
<text x="254" y="82.3">12</text>
<text x="205.7" y="87.4">66</text>
<text x="205.7" y="89.9">68</text>
<text x="254" y="84.8">14</text>
<text x="254" y="89.9">20</text>
<text x="205.7" y="92.5">70</text>
<text x="254" y="92.5">22</text>
<text x="254" y="95">32</text>
<text x="205.7" y="100.1">11</text>
<text x="206.3" y="97.5">9</text>
<text x="254" y="97.5">34</text>
<text x="254" y="100.1">36</text>
<text x="205.7" y="102.6">13</text>
<text x="205.7" y="105.2">15</text>
<text x="205.7" y="107.7">17</text>
<text x="254" y="107.7">16</text>
<text x="254.6" y="105.2">6</text>
<text x="205.7" y="110.2">19</text>
<text x="205.7" y="112.8">21</text>
<text x="254" y="112.8">50</text>
<text x="205.7" y="115.3">23</text>
<text x="254" y="117.9">48</text>
<text x="205.7" y="120.4">47</text>
<text x="205.7" y="122.9">49</text>
<text x="205.7" y="125.5">71</text>
<text x="254" y="122.9">44</text>
<text x="254" y="120.4">46</text>
<text x="205.7" y="128">73</text>
<text x="230.9" y="132.8" transform="rotate(-90 230.9 132.8)">1</text>
</g>
<g font-size="1.8" fill="#a1a1a1">
<text x="199.3" y="40.2">10k</text>
<text x="200.3" y="37.8">R8</text>
<text x="57.1" y="111.3">10k</text>
<text x="58" y="108.9">R3</text>
<text x="81.1" y="108.9">C1</text>
<text x="81.1" y="111.3">100n</text>
<text x="70.9" y="117.5" transform="rotate(-90 70.9 117.5)">4</text>
<text x="86.3" y="119.2">R4</text>
<text x="64.1" y="122.9">1</text>
<text x="66.3" y="124.1">EN</text>
<text x="72" y="122" transform="rotate(-90 72 122)">Vdd</text>
<text x="72.1" y="124.1">OUT</text>
<text x="76.8" y="122.9">3</text>
<text x="85.7" y="121.6">33R</text>
<text x="70.9" y="130.2" transform="rotate(-90 70.9 130.2)">2</text>
<text x="72" y="128" transform="rotate(-90 72 128)">GND</text>
<text x="73.3" y="130.9">X1</text>
<text x="73.3" y="133.3">32.768kHz</text>
</g>
</svg>
